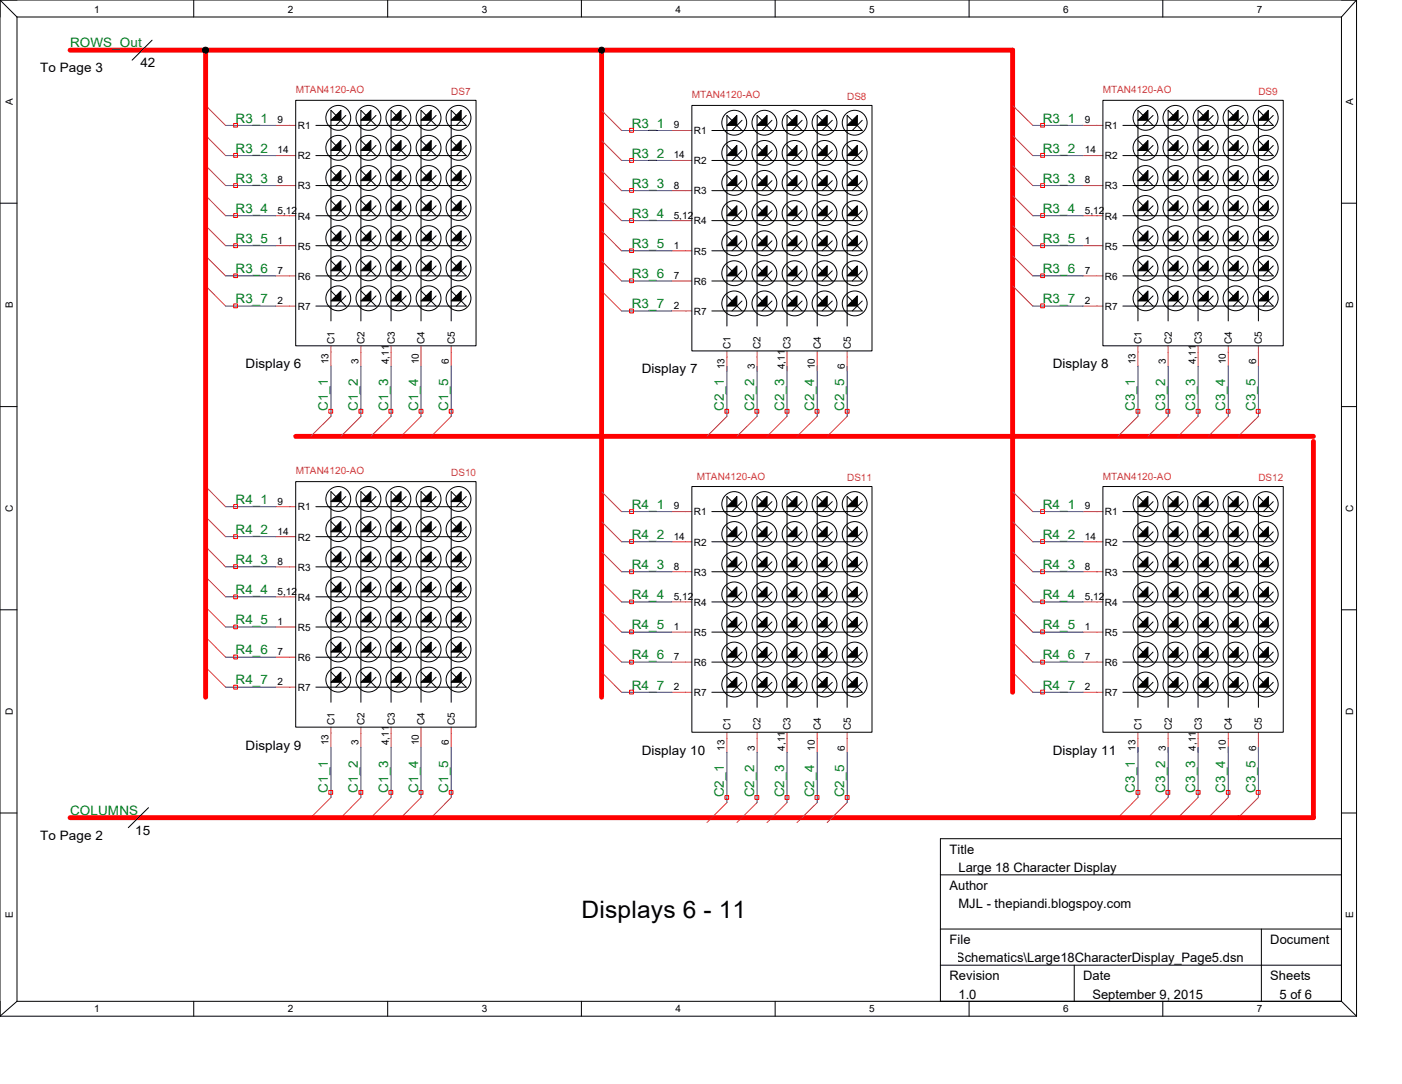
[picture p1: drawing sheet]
<svg xmlns="http://www.w3.org/2000/svg" width="279mm" height="216mm" viewBox="0 0 279 216" stroke-linecap="round" stroke-linejoin="round" font-family="sans-serif">
<path d="M14 10h187.8v127.9M41 10v128.9M119.9 10v128.9M58.9 86.9h202.8M261.7 87.9v75h-247.7" fill="none" stroke="#f00" stroke-width=".97"/>
<g fill="none" stroke="#00f" stroke-width=".2">
<path d="M45 25h9.9M45 31h9.9M45 37h9.9M123.9 26h10M123.9 32h10M123.9 38h10M205.8 25h10M205.8 31h10M205.8 37h10M45 43h9.9M45 48.9h9.9M45 54.9h9.9"/>
<path d="M123.9 43.9h10M123.9 50h10M123.9 56h10M205.8 43h10M205.8 48.9h10M205.8 54.9h10M45 61h9.9M66 72.9v10M71.9 72.9v10M77.9 72.9v10M83.9 72.9v10M89.9 72.9v10"/>
<path d="M123.9 61.9h10M144.9 72.9v10M150.9 72.9v10M156.8 72.9v10M162.9 72.9v10M168.8 72.9v10M205.8 61h10M226.8 72.9v10M232.8 72.9v10M238.8 72.9v10M244.8 72.9v10M250.8 72.9v10"/>
<path d="M45 100.9h9.9M45 106.9h9.9M45 112.9h9.9M45 118.9h9.9M123.9 101.9h10M123.9 107.9h10M123.9 113.9h10M123.9 119.9h10M205.8 101.9h10M205.8 107.9h10M205.8 113.9h10M205.8 119.9h10"/>
<path d="M45 124.9h9.9M45 130.9h9.9M45 136.9h9.9M123.9 125.9h10M123.9 131.9h10M123.9 137.9h10M205.8 125.9h10M205.8 131.9h10M205.8 137.9h10M66 148.8v10M71.9 148.8v10M77.9 148.8v10"/>
<path d="M83.9 148.8v10M89.9 148.8v10M144.9 149.9v10M150.9 149.9v10M156.8 149.9v10M162.9 149.9v10M168.8 149.9v10M226.8 148.8v10M232.8 148.8v10M238.8 148.8v10M244.8 148.8v10M250.8 148.8v10"/>
</g>
<g fill="none" stroke="#c04040" stroke-width=".2">
<path d="M41 21l4 4M41 27l4 4M41 33l4 4M41 38.9l4 4.1M54.9 25h4M54.9 31h4M54.9 37h4M119.9 22l4 4M119.9 28l4 4M119.9 34l4 4M119.9 40l4 3.9M133.9 26h4"/>
<path d="M133.9 32h4M133.9 38h4M201.8 21l4 4M201.8 27l4 4M201.8 33l4 4M201.8 38.9l4 4.1M215.8 25h4M215.8 31h4M215.8 37h4M41 45l4 3.9M41 51l4 3.9M41 56.9l4 4.1"/>
<path d="M54.9 43h4M54.9 48.9h4M54.9 54.9h4M119.9 46l4 4M119.9 51.9l4 4.1M119.9 58l4 3.9M133.9 43.9h4M133.9 50h4M133.9 56h4M201.8 45l4 3.9M201.8 51l4 3.9M201.8 56.9l4 4.1"/>
<path d="M215.8 43h4M215.8 48.9h4M215.8 54.9h4M54.9 61h4M66 68.9v4M71.9 68.9v4M77.9 68.9v4M83.9 68.9v4M89.9 68.9v4M133.9 61.9h4M144.9 69.9v4M150.9 69.9v4"/>
<path d="M156.8 69.9v4M162.9 69.9v4M168.8 69.9v4M215.8 61h4M226.8 68.9v4M232.8 68.9v4M238.8 68.9v4M244.8 68.9v4M250.8 68.9v4M41 96.9l4 4M66 82.9l-4.1 4M71.9 82.9l-4 4"/>
<path d="M77.9 82.9l-4 4M83.9 82.9l-4 4M89.9 82.9l-4 4M119.9 97.9l4 4M144.9 82.9l-4 4M150.9 82.9l-4 4M156.8 82.9l-3.9 4M162.9 82.9l-4.1 4M168.8 82.9l-4 4M201.8 97.9l4 4M226.8 82.9l-4 4M232.8 82.9l-4 4"/>
<path d="M238.8 82.9l-4 4M244.8 82.9l-4 4M250.8 82.9l-4 4M41 102.9l4 4M41 108.9l4 4M41 114.9l4 4M54.9 100.9h4M54.9 106.9h4M54.9 112.9h4M54.9 118.9h4M119.9 103.9l4 4M119.9 109.9l4 4"/>
<path d="M119.9 115.9l4 4M133.9 101.9h4M133.9 107.9h4M133.9 113.9h4M133.9 119.9h4M201.8 103.9l4 4M201.8 109.9l4 4M201.8 115.9l4 4M215.8 101.9h4M215.8 107.9h4M215.8 113.9h4M215.8 119.9h4"/>
<path d="M41 120.9l4 4M41 126.9l4 4M41 132.9l4 4M54.9 124.9h4M54.9 130.9h4M54.9 136.9h4M119.9 121.9l4 4M119.9 127.9l4 4M119.9 133.9l4 4M133.9 125.9h4M133.9 131.9h4M133.9 137.9h4"/>
<path d="M201.8 121.9l4 4M201.8 127.9l4 4M201.8 133.9l4 4M215.8 125.9h4M215.8 131.9h4M215.8 137.9h4M66 158.8l-4.1 4.1M66 144.9v3.9M71.9 158.8l-4 4.1M71.9 144.9v3.9M77.9 158.8l-4 4.1M77.9 144.9v3.9"/>
<path d="M83.9 158.8l-4 4.1M83.9 144.9v3.9M89.9 158.8l-4 4.1M89.9 144.9v3.9M144.9 145.9v4M144.9 159.9l-4 3.9M150.9 145.9v4M150.9 159.9l-4 3.9M156.8 145.9v4M156.8 159.9l-3.9 3.9M162.9 145.9v4M162.9 159.9l-4.1 3.9"/>
<path d="M168.8 145.9v4M168.8 159.9l-4 3.9M226.8 145.9v4M226.8 158.8l-4 4.1M232.8 145.9v4M232.8 158.8l-4 4.1M238.8 145.9v4M238.8 158.8l-4 4.1M244.8 145.9v4M244.8 158.8l-4 4.1M250.8 145.9v4M250.8 158.8l-4 4.1"/>
</g>
<g fill="none" stroke="#f00" stroke-width=".2">
<path d="M46.6 24.6h.7v.7h-.7zM46.6 30.6h.7v.7h-.7zM46.6 36.6h.7v.7h-.7zM125.5 25.6h.7v.7h-.7zM125.5 31.6h.7v.7h-.7zM125.5 37.5h.7v.8h-.7zM207.4 24.6h.8v.7h-.8zM207.4 30.6h.8v.7h-.8zM207.4 36.6h.8v.7h-.8zM46.6 42.5h.7v.8h-.7zM46.6 48.6h.7v.7h-.7zM46.6 54.6h.7v.7h-.7z"/>
<path d="M125.5 43.6h.7v.7h-.7zM125.5 49.6h.7v.7h-.7zM125.5 55.5h.7v.8h-.7zM207.4 42.5h.8v.8h-.8zM207.4 48.6h.8v.7h-.8zM207.4 54.6h.8v.7h-.8zM46.6 60.5h.7v.8h-.7zM125.5 61.6h.7v.7h-.7zM207.4 60.5h.8v.8h-.8zM65.5 81.5h.8v.8h-.8zM71.5 81.5h.8v.8h-.8zM77.5 81.5h.8v.8h-.8z"/>
<path d="M83.5 81.5h.8v.8h-.8zM89.5 81.5h.8v.8h-.8zM144.5 81.5h.7v.8h-.7zM150.5 81.5h.7v.8h-.7zM156.5 81.5h.7v.8h-.7zM162.4 81.5h.8v.8h-.8zM168.4 81.5h.8v.8h-.8zM226.4 81.5h.8v.8h-.8zM232.4 81.5h.7v.8h-.7zM238.4 81.5h.7v.8h-.7zM244.4 81.5h.7v.8h-.7zM250.4 81.5h.7v.8h-.7z"/>
<path d="M46.6 100.5h.7v.8h-.7zM46.6 106.5h.7v.8h-.7zM46.6 112.5h.7v.7h-.7zM46.6 118.5h.7v.8h-.7zM125.5 101.5h.7v.8h-.7zM125.5 107.5h.7v.7h-.7zM125.5 113.5h.7v.8h-.7zM125.5 119.5h.7v.7h-.7zM207.4 101.5h.8v.8h-.8zM207.4 107.5h.8v.7h-.8zM207.4 113.5h.8v.8h-.8zM207.4 119.5h.8v.7h-.8z"/>
<path d="M46.6 124.5h.7v.7h-.7zM46.6 130.5h.7v.7h-.7zM46.6 136.5h.7v.7h-.7zM125.5 125.5h.7v.7h-.7zM125.5 131.5h.7v.7h-.7zM125.5 137.5h.7v.7h-.7zM207.4 125.5h.8v.7h-.8zM207.4 131.5h.8v.7h-.8zM207.4 137.5h.8v.7h-.8zM65.5 157.4h.8v.8h-.8zM71.5 157.4h.8v.8h-.8zM77.5 157.4h.8v.8h-.8z"/>
<path d="M83.5 157.4h.8v.8h-.8zM89.5 157.4h.8v.8h-.8zM144.5 158.5h.7v.7h-.7zM150.5 158.5h.7v.7h-.7zM156.5 158.5h.7v.7h-.7zM162.4 158.5h.8v.7h-.8zM168.4 158.5h.8v.7h-.8zM226.4 157.4h.8v.8h-.8zM232.4 157.4h.7v.8h-.7zM238.4 157.4h.7v.8h-.7zM244.4 157.4h.7v.8h-.7zM250.4 157.4h.7v.8h-.7z"/>
</g>
<g fill="none" stroke="#000" stroke-width=".2">
<path d="M0 0h270.3M0 0v202.4M0 0l3.4 3.4M3.4 3.4h263.9M3.4 3.4v196M30.3 8l-4 4M38.6 0v3.4M58.9 20h36v48.9h-36zM77.3 0v3.4M115.9 0v3.4M154.5 0v3.4M193.1 0v3.4"/>
<path d="M219.8 20h35.9v48.9h-35.9zM231.7 0v3.4M267.3 3.4v196M270.3 0v202.4M270.3 0l-3 3.4M62.9 25h30l-3-3v41.9M66 28l2.9 3M66 34l2.9 3M66 40l2.9 3M68.9 25l-2.9-3v41.9M68.9 23l-2 2M68.9 29l-2 2"/>
<path d="M68.9 35l-2 2M71.9 28l3 3M71.9 34l3 3M71.9 40l3 3M74.9 25l-3-3v41.9M74.9 23l-2 2M74.9 35l-2 2M74.9 29l-2 2M77.9 28l3 3M77.9 34l3 3M77.9 40l3 3M80.9 25l-3-3v41.9"/>
<path d="M80.9 23l-2 2M80.9 29l-2 2M80.9 35l-2 2M83.9 34l3 3M83.9 28l3 3M83.9 40l3 3M86.9 25l-3-3v41.9M86.9 23l-2 2M86.9 29l-2 2M86.9 35l-2 2M89.9 34l3 3h-30M89.9 28l3 3h-30"/>
<path d="M89.9 40l3 3h-30M92.9 23l-2 2M92.9 29l-2 2M92.9 35l-2 2M137.9 21h35.9v48.9h-35.9zM141.9 26h29.9l-3-3v41.9M144.9 29l3 3M144.9 35l3 3M147.9 26l-3-3v41.9M147.9 24l-2 2M147.9 30l-2 2M147.9 36l-2 2"/>
<path d="M150.9 29l2.9 3M150.9 35l2.9 3M153.8 26l-2.9-3v41.9M153.8 24l-2 2M153.8 36l-2 2M153.8 30l-2 2M156.8 35l3.1 3M156.8 29l3.1 3M159.9 26l-3.1-3v41.9M159.9 24l-2 2M159.9 30l-2 2M159.9 36l-2 2"/>
<path d="M162.9 35l3 3M162.9 29l3 3M165.9 26l-3-3v41.9M165.9 24l-2.1 2M165.9 30l-2.1 2M165.9 36l-2.1 2M168.8 35l3 3h-29.9M168.8 29l3 3h-29.9M171.8 24l-2 2M171.8 30l-2 2M171.8 36l-2 2M223.8 25h29.9l-2.9-3v41.9"/>
<path d="M226.8 28l3 3M226.8 34l3 3M226.8 40l3 3M229.8 25l-3-3v41.9M229.8 23l-2 2M229.8 35l-2 2M229.8 29l-2 2M232.8 28l3 3M232.8 34l3 3M232.8 40l3 3M235.8 25l-3-3v41.9M235.8 23l-2 2"/>
<path d="M235.8 29l-2 2M235.8 35l-2 2M238.8 40l3 3M238.8 28l3 3M238.8 34l3 3M241.8 25l-3-3v41.9M241.8 23l-2 2M241.8 35l-2 2M241.8 29l-2 2M244.8 34l3 3M244.8 28l3 3M244.8 40l3 3"/>
<path d="M247.8 25l-3-3v41.9M247.8 23l-2 2M247.8 29l-2 2M247.8 35l-2 2M250.8 28l2.9 3h-29.9M250.8 34l2.9 3h-29.9M250.8 40l2.9 3h-29.9M253.7 23l-1.9 2M253.7 29l-1.9 2M253.7 35l-1.9 2M0 40.5h3.4M66 46l2.9 2.9"/>
<path d="M66 51.9l2.9 3M66 58l2.9 3M68.9 41l-2 2M68.9 46.9l-2 2M68.9 53l-2 1.9M68.9 58.9l-2 2.1M71.9 51.9l3 3M71.9 46l3 2.9M71.9 58l3 3M74.9 41l-2 2M74.9 46.9l-2 2M74.9 53l-2 1.9"/>
<path d="M74.9 58.9l-2 2.1M77.9 58l3 3M77.9 46l3 2.9M77.9 51.9l3 3M80.9 41l-2 2M80.9 46.9l-2 2M80.9 58.9l-2 2.1M80.9 53l-2 1.9M83.9 51.9l3 3M83.9 46l3 2.9M83.9 58l3 3M86.9 41l-2 2"/>
<path d="M86.9 46.9l-2 2M86.9 53l-2 1.9M86.9 58.9l-2 2.1M89.9 58l3 3h-30M89.9 46l3 2.9h-30M89.9 51.9l3 3h-30M92.9 41l-2 2M92.9 46.9l-2 2M92.9 53l-2 1.9M92.9 58.9l-2 2.1M144.9 41l3 2.9M144.9 46.9l3 3.1"/>
<path d="M144.9 53l3 3M144.9 58.9l3 3M147.9 42l-2 1.9M147.9 48l-2 2M147.9 59.9l-2 2M147.9 53.9l-2 2.1M150.9 41l2.9 2.9M150.9 46.9l2.9 3.1M150.9 53l2.9 3M150.9 58.9l2.9 3M153.8 42l-2 1.9M153.8 48l-2 2"/>
<path d="M153.8 53.9l-2 2.1M153.8 59.9l-2 2M156.8 46.9l3.1 3.1M156.8 41l3.1 2.9M156.8 53l3.1 3M156.8 58.9l3.1 3M159.9 48l-2 2M159.9 42l-2 1.9M159.9 59.9l-2 2M159.9 53.9l-2 2.1M162.9 41l3 2.9M162.9 46.9l3 3.1"/>
<path d="M162.9 53l3 3M162.9 58.9l3 3M165.9 42l-2.1 1.9M165.9 48l-2.1 2M165.9 53.9l-2.1 2.1M165.9 59.9l-2.1 2M168.8 41l3 2.9h-29.9M168.8 46.9l3 3.1h-29.9M168.8 53l3 3h-29.9M168.8 58.9l3 3h-29.9M171.8 42l-2 1.9M171.8 48l-2 2"/>
<path d="M171.8 53.9l-2 2.1M171.8 59.9l-2 2M226.8 46l3 2.9M226.8 51.9l3 3M226.8 58l3 3M229.8 46.9l-2 2M229.8 41l-2 2M229.8 53l-2 1.9M229.8 58.9l-2 2.1M232.8 46l3 2.9M232.8 58l3 3M232.8 51.9l3 3"/>
<path d="M235.8 41l-2 2M235.8 46.9l-2 2M235.8 53l-2 1.9M235.8 58.9l-2 2.1M238.8 51.9l3 3M238.8 46l3 2.9M238.8 58l3 3M241.8 46.9l-2 2M241.8 41l-2 2M241.8 53l-2 1.9M241.8 58.9l-2 2.1M244.8 51.9l3 3"/>
<path d="M244.8 46l3 2.9M244.8 58l3 3M247.8 41l-2 2M247.8 46.9l-2 2M247.8 53l-2 1.9M247.8 58.9l-2 2.1M250.8 46l2.9 2.9h-29.9M250.8 51.9l2.9 3h-29.9M250.8 58l2.9 3h-29.9M253.7 41l-1.9 2M253.7 46.9l-1.9 2M253.7 53l-1.9 1.9"/>
<path d="M253.7 58.9l-1.9 2.1M267.3 40.5h3M0 81h3.4M58.9 95.9h36v48.9h-36zM68.9 98.9l-2 2M74.9 98.9l-2 2M80.9 98.9l-2 2M86.9 98.9l-2 2M92.9 98.9l-2 2M137.9 96.9h35.9v48.9h-35.9zM147.9 99.9l-2 2M153.8 99.9l-2 2"/>
<path d="M159.9 99.9l-2 2M165.9 99.9l-2.1 2M171.8 99.9l-2 2M219.8 96.9h35.9v48.9h-35.9zM229.8 99.9l-2 2M235.8 99.9l-2 2M241.8 99.9l-2 2M247.8 99.9l-2 2M253.7 99.9l-1.9 2M267.3 81h3M62.9 100.9h30l-3-3v42M66 103.9l2.9 3"/>
<path d="M66 109.9l2.9 3M66 115.9l2.9 3M68.9 100.9l-2.9-3v42M68.9 110.9l-2 2M68.9 104.9l-2 2M68.9 116.9l-2 2M71.9 103.9l3 3M71.9 109.9l3 3M71.9 115.9l3 3M74.9 100.9l-3-3v42M74.9 104.9l-2 2M74.9 116.9l-2 2"/>
<path d="M74.9 110.9l-2 2M77.9 103.9l3 3M77.9 109.9l3 3M77.9 115.9l3 3M80.9 100.9l-3-3v42M80.9 104.9l-2 2M80.9 110.9l-2 2M80.9 116.9l-2 2M83.9 103.9l3 3M83.9 109.9l3 3M83.9 115.9l3 3M86.9 100.9l-3-3v42"/>
<path d="M86.9 104.9l-2 2M86.9 110.9l-2 2M86.9 116.9l-2 2M89.9 103.9l3 3h-30M89.9 109.9l3 3h-30M89.9 115.9l3 3h-30M92.9 104.9l-2 2M92.9 110.9l-2 2M92.9 116.9l-2 2M141.9 101.9h29.9l-3-3v42M144.9 104.9l3 3M144.9 110.9l3 3"/>
<path d="M144.9 116.9l3 3M147.9 101.9l-3-3v42M147.9 111.9l-2 2M147.9 105.9l-2 2M147.9 117.9l-2 2M150.9 110.9l2.9 3M150.9 104.9l2.9 3M150.9 116.9l2.9 3M153.8 101.9l-2.9-3v42M153.8 105.9l-2 2M153.8 117.9l-2 2M153.8 111.9l-2 2"/>
<path d="M156.8 116.9l3.1 3M156.8 104.9l3.1 3M156.8 110.9l3.1 3M159.9 101.9l-3.1-3v42M159.9 111.9l-2 2M159.9 105.9l-2 2M159.9 117.9l-2 2M162.9 104.9l3 3M162.9 110.9l3 3M162.9 116.9l3 3M165.9 101.9l-3-3v42M165.9 105.9l-2.1 2"/>
<path d="M165.9 111.9l-2.1 2M165.9 117.9l-2.1 2M168.8 104.9l3 3h-29.9M168.8 110.9l3 3h-29.9M168.8 116.9l3 3h-29.9M171.8 105.9l-2 2M171.8 111.9l-2 2M171.8 117.9l-2 2M223.8 101.9h29.9l-2.9-3v42M226.8 104.9l3 3M226.8 110.9l3 3M226.8 116.9l3 3"/>
<path d="M229.8 101.9l-3-3v42M229.8 111.9l-2 2M229.8 117.9l-2 2M229.8 105.9l-2 2M232.8 104.9l3 3M232.8 110.9l3 3M232.8 116.9l3 3M235.8 101.9l-3-3v42M235.8 105.9l-2 2M235.8 111.9l-2 2M235.8 117.9l-2 2M238.8 116.9l3 3"/>
<path d="M238.8 104.9l3 3M238.8 110.9l3 3M241.8 101.9l-3-3v42M241.8 105.9l-2 2M241.8 111.9l-2 2M241.8 117.9l-2 2M244.8 104.9l3 3M244.8 116.9l3 3M244.8 110.9l3 3M247.8 101.9l-3-3v42M247.8 105.9l-2 2M247.8 111.9l-2 2"/>
<path d="M247.8 117.9l-2 2M250.8 104.9l2.9 3h-29.9M250.8 110.9l2.9 3h-29.9M250.8 116.9l2.9 3h-29.9M253.7 105.9l-1.9 2M253.7 111.9l-1.9 2M253.7 117.9l-1.9 2M0 121.5h3.4M66 121.9l2.9 3M66 127.9l2.9 3M66 133.9l2.9 3M68.9 122.9l-2 2"/>
<path d="M68.9 134.9l-2 2M68.9 128.9l-2 2M71.9 121.9l3 3M71.9 127.9l3 3M71.9 133.9l3 3M74.9 122.9l-2 2M74.9 134.9l-2 2M74.9 128.9l-2 2M77.9 127.9l3 3M77.9 121.9l3 3M77.9 133.9l3 3M80.9 128.9l-2 2"/>
<path d="M80.9 122.9l-2 2M80.9 134.9l-2 2M83.9 121.9l3 3M83.9 133.9l3 3M83.9 127.9l3 3M86.9 122.9l-2 2M86.9 128.9l-2 2M86.9 134.9l-2 2M89.9 127.9l3 3h-30M89.9 121.9l3 3h-30M89.9 133.9l3 3h-30M92.9 122.9l-2 2"/>
<path d="M92.9 128.9l-2 2M92.9 134.9l-2 2M144.9 122.9l3 3M144.9 128.9l3 3M144.9 134.9l3 3M147.9 129.9l-2 2M147.9 135.9l-2 2M147.9 123.9l-2 2M150.9 122.9l2.9 3M150.9 128.9l2.9 3M150.9 134.9l2.9 3M153.8 129.9l-2 2"/>
<path d="M153.8 135.9l-2 2M153.8 123.9l-2 2M156.8 134.9l3.1 3M156.8 122.9l3.1 3M156.8 128.9l3.1 3M159.9 129.9l-2 2M159.9 123.9l-2 2M159.9 135.9l-2 2M162.9 122.9l3 3M162.9 134.9l3 3M162.9 128.9l3 3M165.9 123.9l-2.1 2"/>
<path d="M165.9 129.9l-2.1 2M165.9 135.9l-2.1 2M168.8 122.9l3 3h-29.9M168.8 134.9l3 3h-29.9M168.8 128.9l3 3h-29.9M171.8 123.9l-2 2M171.8 129.9l-2 2M171.8 135.9l-2 2M226.8 122.9l3 3M226.8 128.9l3 3M226.8 134.9l3 3M229.8 129.9l-2 2"/>
<path d="M229.8 135.9l-2 2M229.8 123.9l-2 2M232.8 122.9l3 3M232.8 128.9l3 3M232.8 134.9l3 3M235.8 123.9l-2 2M235.8 129.9l-2 2M235.8 135.9l-2 2M238.8 134.9l3 3M238.8 122.9l3 3M238.8 128.9l3 3M241.8 129.9l-2 2"/>
<path d="M241.8 123.9l-2 2M241.8 135.9l-2 2M244.8 128.9l3 3M244.8 122.9l3 3M244.8 134.9l3 3M247.8 123.9l-2 2M247.8 129.9l-2 2M247.8 135.9l-2 2M250.8 122.9l2.9 3h-29.9M250.8 128.9l2.9 3h-29.9M250.8 134.9l2.9 3h-29.9M253.7 123.9l-1.9 2"/>
<path d="M253.7 129.9l-1.9 2M253.7 135.9l-1.9 2M267.3 121.5h3M0 161.9h3.4M29.6 160.9l-4 3.9M187.4 174.2h79.9M267.3 167h-79.9v32.4M267.3 161.9h3M3.4 199.4h263.9M3.4 199.4l-3.4 3M38.6 199.4v3M77.3 199.4v3"/>
<path d="M115.9 199.4v3M154.5 199.4v3M187.4 185h79.9M187.4 192.2h79.9M193.1 199.4v3M214.1 192.2v7.2M231.7 199.4v3M251.4 185v14.4M267.3 199.4l3 3M0 202.4h270.3"/>
<circle cx="67.4" cy="35.5" r="2.48"/>
<circle cx="67.4" cy="23.5" r="2.48"/>
<circle cx="67.4" cy="29.4" r="2.48"/>
<circle cx="73.4" cy="23.5" r="2.48"/>
<circle cx="73.4" cy="29.4" r="2.48"/>
<circle cx="73.4" cy="35.5" r="2.48"/>
<circle cx="79.4" cy="29.4" r="2.48"/>
<circle cx="79.4" cy="35.5" r="2.48"/>
<circle cx="79.4" cy="23.5" r="2.48"/>
<circle cx="85.4" cy="29.4" r="2.48"/>
<circle cx="85.4" cy="35.5" r="2.48"/>
<circle cx="85.4" cy="23.5" r="2.48"/>
<circle cx="91.4" cy="23.5" r="2.48"/>
<circle cx="91.4" cy="29.4" r="2.48"/>
<circle cx="91.4" cy="35.5" r="2.48"/>
<circle cx="146.3" cy="30.5" r="2.48"/>
<circle cx="146.3" cy="36.4" r="2.48"/>
<circle cx="146.3" cy="24.4" r="2.48"/>
<circle cx="152.3" cy="36.4" r="2.48"/>
<circle cx="152.3" cy="30.5" r="2.48"/>
<circle cx="152.3" cy="24.4" r="2.48"/>
<circle cx="158.3" cy="30.5" r="2.48"/>
<circle cx="158.3" cy="36.4" r="2.48"/>
<circle cx="158.3" cy="24.4" r="2.48"/>
<circle cx="164.3" cy="24.4" r="2.48"/>
<circle cx="164.3" cy="36.4" r="2.48"/>
<circle cx="164.3" cy="30.5" r="2.48"/>
<circle cx="170.3" cy="36.4" r="2.48"/>
<circle cx="170.3" cy="30.5" r="2.48"/>
<circle cx="170.3" cy="24.4" r="2.48"/>
<circle cx="228.3" cy="29.4" r="2.48"/>
<circle cx="228.3" cy="23.5" r="2.48"/>
<circle cx="228.3" cy="35.5" r="2.48"/>
<circle cx="234.3" cy="29.4" r="2.48"/>
<circle cx="234.3" cy="35.5" r="2.48"/>
<circle cx="234.3" cy="23.5" r="2.48"/>
<circle cx="240.3" cy="23.5" r="2.48"/>
<circle cx="240.3" cy="29.4" r="2.48"/>
<circle cx="240.3" cy="35.5" r="2.48"/>
<circle cx="246.2" cy="29.4" r="2.48"/>
<circle cx="246.2" cy="35.5" r="2.48"/>
<circle cx="246.2" cy="23.5" r="2.48"/>
<circle cx="252.2" cy="23.5" r="2.48"/>
<circle cx="252.2" cy="29.4" r="2.48"/>
<circle cx="252.2" cy="35.5" r="2.48"/>
<circle cx="67.4" cy="59.4" r="2.48"/>
<circle cx="67.4" cy="41.4" r="2.48"/>
<circle cx="67.4" cy="47.4" r="2.48"/>
<circle cx="67.4" cy="53.4" r="2.48"/>
<circle cx="73.4" cy="59.4" r="2.48"/>
<circle cx="73.4" cy="47.4" r="2.48"/>
<circle cx="73.4" cy="41.4" r="2.48"/>
<circle cx="73.4" cy="53.4" r="2.48"/>
<circle cx="79.4" cy="59.4" r="2.48"/>
<circle cx="79.4" cy="41.4" r="2.48"/>
<circle cx="79.4" cy="47.4" r="2.48"/>
<circle cx="79.4" cy="53.4" r="2.48"/>
<circle cx="85.4" cy="53.4" r="2.48"/>
<circle cx="85.4" cy="47.4" r="2.48"/>
<circle cx="85.4" cy="41.4" r="2.48"/>
<circle cx="85.4" cy="59.4" r="2.48"/>
<circle cx="91.4" cy="47.4" r="2.48"/>
<circle cx="91.4" cy="41.4" r="2.48"/>
<circle cx="91.4" cy="53.4" r="2.48"/>
<circle cx="91.4" cy="59.4" r="2.48"/>
<circle cx="146.3" cy="42.4" r="2.48"/>
<circle cx="146.3" cy="54.4" r="2.48"/>
<circle cx="146.3" cy="48.5" r="2.48"/>
<circle cx="152.3" cy="42.4" r="2.48"/>
<circle cx="152.3" cy="48.5" r="2.48"/>
<circle cx="152.3" cy="54.4" r="2.48"/>
<circle cx="158.3" cy="42.4" r="2.48"/>
<circle cx="158.3" cy="54.4" r="2.48"/>
<circle cx="158.3" cy="48.5" r="2.48"/>
<circle cx="164.3" cy="42.4" r="2.48"/>
<circle cx="164.3" cy="54.4" r="2.48"/>
<circle cx="164.3" cy="48.5" r="2.48"/>
<circle cx="170.3" cy="54.4" r="2.48"/>
<circle cx="170.3" cy="42.4" r="2.48"/>
<circle cx="170.3" cy="48.5" r="2.48"/>
<circle cx="228.3" cy="47.4" r="2.48"/>
<circle cx="228.3" cy="41.4" r="2.48"/>
<circle cx="228.3" cy="53.4" r="2.48"/>
<circle cx="228.3" cy="59.4" r="2.48"/>
<circle cx="234.3" cy="47.4" r="2.48"/>
<circle cx="234.3" cy="53.4" r="2.48"/>
<circle cx="234.3" cy="41.4" r="2.48"/>
<circle cx="234.3" cy="59.4" r="2.48"/>
<circle cx="240.3" cy="47.4" r="2.48"/>
<circle cx="240.3" cy="53.4" r="2.48"/>
<circle cx="240.3" cy="41.4" r="2.48"/>
<circle cx="240.3" cy="59.4" r="2.48"/>
<circle cx="246.2" cy="59.4" r="2.48"/>
<circle cx="246.2" cy="47.4" r="2.48"/>
<circle cx="246.2" cy="53.4" r="2.48"/>
<circle cx="246.2" cy="41.4" r="2.48"/>
<circle cx="252.2" cy="41.4" r="2.48"/>
<circle cx="252.2" cy="53.4" r="2.48"/>
<circle cx="252.2" cy="59.4" r="2.48"/>
<circle cx="252.2" cy="47.4" r="2.48"/>
<circle cx="146.3" cy="60.4" r="2.48"/>
<circle cx="152.3" cy="60.4" r="2.48"/>
<circle cx="158.3" cy="60.4" r="2.48"/>
<circle cx="164.3" cy="60.4" r="2.48"/>
<circle cx="170.3" cy="60.4" r="2.48"/>
<circle cx="67.4" cy="99.4" r="2.48"/>
<circle cx="73.4" cy="99.4" r="2.48"/>
<circle cx="79.4" cy="99.4" r="2.48"/>
<circle cx="85.4" cy="99.4" r="2.48"/>
<circle cx="91.4" cy="99.4" r="2.48"/>
<circle cx="67.4" cy="117.4" r="2.48"/>
<circle cx="67.4" cy="105.4" r="2.48"/>
<circle cx="67.4" cy="111.4" r="2.48"/>
<circle cx="73.4" cy="105.4" r="2.48"/>
<circle cx="73.4" cy="111.4" r="2.48"/>
<circle cx="73.4" cy="117.4" r="2.48"/>
<circle cx="79.4" cy="111.4" r="2.48"/>
<circle cx="79.4" cy="117.4" r="2.48"/>
<circle cx="79.4" cy="105.4" r="2.48"/>
<circle cx="85.4" cy="117.4" r="2.48"/>
<circle cx="85.4" cy="111.4" r="2.48"/>
<circle cx="85.4" cy="105.4" r="2.48"/>
<circle cx="91.4" cy="111.4" r="2.48"/>
<circle cx="91.4" cy="117.4" r="2.48"/>
<circle cx="91.4" cy="105.4" r="2.48"/>
<circle cx="146.3" cy="112.4" r="2.48"/>
<circle cx="146.3" cy="106.4" r="2.48"/>
<circle cx="146.3" cy="100.4" r="2.48"/>
<circle cx="146.3" cy="118.4" r="2.48"/>
<circle cx="152.3" cy="100.4" r="2.48"/>
<circle cx="152.3" cy="118.4" r="2.48"/>
<circle cx="152.3" cy="112.4" r="2.48"/>
<circle cx="152.3" cy="106.4" r="2.48"/>
<circle cx="158.3" cy="118.4" r="2.48"/>
<circle cx="158.3" cy="112.4" r="2.48"/>
<circle cx="158.3" cy="100.4" r="2.48"/>
<circle cx="158.3" cy="106.4" r="2.48"/>
<circle cx="164.3" cy="106.4" r="2.48"/>
<circle cx="164.3" cy="112.4" r="2.48"/>
<circle cx="164.3" cy="118.4" r="2.48"/>
<circle cx="164.3" cy="100.4" r="2.48"/>
<circle cx="170.3" cy="118.4" r="2.48"/>
<circle cx="170.3" cy="112.4" r="2.48"/>
<circle cx="170.3" cy="100.4" r="2.48"/>
<circle cx="170.3" cy="106.4" r="2.48"/>
<circle cx="228.3" cy="100.4" r="2.48"/>
<circle cx="228.3" cy="106.4" r="2.48"/>
<circle cx="228.3" cy="112.4" r="2.48"/>
<circle cx="228.3" cy="118.4" r="2.48"/>
<circle cx="234.3" cy="100.4" r="2.48"/>
<circle cx="234.3" cy="112.4" r="2.48"/>
<circle cx="234.3" cy="118.4" r="2.48"/>
<circle cx="234.3" cy="106.4" r="2.48"/>
<circle cx="240.3" cy="100.4" r="2.48"/>
<circle cx="240.3" cy="118.4" r="2.48"/>
<circle cx="240.3" cy="112.4" r="2.48"/>
<circle cx="240.3" cy="106.4" r="2.48"/>
<circle cx="246.2" cy="112.4" r="2.48"/>
<circle cx="246.2" cy="100.4" r="2.48"/>
<circle cx="246.2" cy="106.4" r="2.48"/>
<circle cx="246.2" cy="118.4" r="2.48"/>
<circle cx="252.2" cy="112.4" r="2.48"/>
<circle cx="252.2" cy="100.4" r="2.48"/>
<circle cx="252.2" cy="118.4" r="2.48"/>
<circle cx="252.2" cy="106.4" r="2.48"/>
<circle cx="67.4" cy="135.4" r="2.48"/>
<circle cx="67.4" cy="123.4" r="2.48"/>
<circle cx="67.4" cy="129.3" r="2.48"/>
<circle cx="73.4" cy="123.4" r="2.48"/>
<circle cx="73.4" cy="129.3" r="2.48"/>
<circle cx="73.4" cy="135.4" r="2.48"/>
<circle cx="79.4" cy="135.4" r="2.48"/>
<circle cx="79.4" cy="123.4" r="2.48"/>
<circle cx="79.4" cy="129.3" r="2.48"/>
<circle cx="85.4" cy="135.4" r="2.48"/>
<circle cx="85.4" cy="129.3" r="2.48"/>
<circle cx="85.4" cy="123.4" r="2.48"/>
<circle cx="91.4" cy="135.4" r="2.48"/>
<circle cx="91.4" cy="123.4" r="2.48"/>
<circle cx="91.4" cy="129.3" r="2.48"/>
<circle cx="146.3" cy="124.4" r="2.48"/>
<circle cx="146.3" cy="130.4" r="2.48"/>
<circle cx="146.3" cy="136.3" r="2.48"/>
<circle cx="152.3" cy="124.4" r="2.48"/>
<circle cx="152.3" cy="130.4" r="2.48"/>
<circle cx="152.3" cy="136.3" r="2.48"/>
<circle cx="158.3" cy="130.4" r="2.48"/>
<circle cx="158.3" cy="124.4" r="2.48"/>
<circle cx="158.3" cy="136.3" r="2.48"/>
<circle cx="164.3" cy="124.4" r="2.48"/>
<circle cx="164.3" cy="130.4" r="2.48"/>
<circle cx="164.3" cy="136.3" r="2.48"/>
<circle cx="170.3" cy="130.4" r="2.48"/>
<circle cx="170.3" cy="124.4" r="2.48"/>
<circle cx="170.3" cy="136.3" r="2.48"/>
<circle cx="228.3" cy="130.4" r="2.48"/>
<circle cx="228.3" cy="136.3" r="2.48"/>
<circle cx="228.3" cy="124.4" r="2.48"/>
<circle cx="234.3" cy="124.4" r="2.48"/>
<circle cx="234.3" cy="130.4" r="2.48"/>
<circle cx="234.3" cy="136.3" r="2.48"/>
<circle cx="240.3" cy="136.3" r="2.48"/>
<circle cx="240.3" cy="130.4" r="2.48"/>
<circle cx="240.3" cy="124.4" r="2.48"/>
<circle cx="246.2" cy="124.4" r="2.48"/>
<circle cx="246.2" cy="130.4" r="2.48"/>
<circle cx="246.2" cy="136.3" r="2.48"/>
<circle cx="252.2" cy="130.4" r="2.48"/>
<circle cx="252.2" cy="136.3" r="2.48"/>
<circle cx="252.2" cy="124.4" r="2.48"/>
</g>
<g fill="#000" stroke="#000" stroke-width=".2">
<path d="M67.9 22v2h-1.9zM67.9 28v2h-1.9zM67.9 34v2h-1.9zM73.9 22v2h-2zM73.9 28v2h-2zM73.9 34v2h-2zM79.9 22v2h-2zM79.9 28v2h-2zM79.9 34v2h-2zM83.9 24l2-2v2zM83.9 30l2-2v2zM83.9 36l2-2v2z"/>
<path d="M91.9 22v2h-2zM91.9 28v2h-2zM91.9 34v2h-2zM146.9 23v2h-2zM146.9 29v2h-2zM146.9 35v2h-2zM150.9 25l2-2v2zM152.9 29v2h-2zM150.9 37l2-2v2zM156.8 25l2-2v2zM158.8 29v2h-2zM156.8 37l2-2v2z"/>
<path d="M164.8 23v2h-1.9zM164.8 29v2h-1.9zM164.8 35v2h-1.9zM168.8 25l2.1-2v2zM170.9 29v2h-2.1zM168.8 37l2.1-2v2zM226.8 24l2-2v2zM226.8 30l2-2v2zM228.8 34v2h-2zM234.8 22v2h-2zM234.8 28v2h-2zM234.8 34v2h-2z"/>
<path d="M238.8 24l2-2v2zM238.8 30l2-2v2zM238.8 36l2-2v2zM244.8 24l2-2v2zM244.8 30l2-2v2zM246.8 34v2h-2zM252.8 22v2h-2zM252.8 28v2h-2zM252.8 34v2h-2zM67.9 40v2h-1.9zM67.9 46v2h-1.9zM66 53.9l1.9-2v2z"/>
<path d="M67.9 58v1.9h-1.9zM73.9 40v2h-2zM73.9 46v2h-2zM71.9 53.9l2-2v2zM73.9 58v1.9h-2zM79.9 40v2h-2zM79.9 46v2h-2zM79.9 51.9v2h-2zM79.9 58v1.9h-2zM83.9 42l2-2v2zM83.9 48l2-2v2zM83.9 53.9l2-2v2z"/>
<path d="M83.9 59.9l2-1.9v1.9zM91.9 40v2h-2zM91.9 46v2h-2zM89.9 53.9l2-2v2zM91.9 58v1.9h-2zM146.9 41v2h-2zM146.9 46.9v2h-2zM146.9 53v1.9h-2zM150.9 43l2-2v2zM150.9 48.9l2-2v2zM150.9 54.9l2-1.9v1.9zM156.8 43l2-2v2z"/>
<path d="M156.8 48.9l2-2v2zM156.8 54.9l2-1.9v1.9zM164.8 41v2h-1.9zM164.8 46.9v2h-1.9zM164.8 53v1.9h-1.9zM168.8 43l2.1-2v2zM168.8 48.9l2.1-2v2zM168.8 54.9l2.1-1.9v1.9zM226.8 42l2-2v2zM226.8 48l2-2v2zM226.8 53.9l2-2v2zM226.8 59.9l2-1.9v1.9z"/>
<path d="M234.8 40v2h-2zM234.8 46v2h-2zM234.8 51.9v2h-2zM234.8 58v1.9h-2zM238.8 42l2-2v2zM238.8 48l2-2v2zM238.8 53.9l2-2v2zM238.8 59.9l2-1.9v1.9zM244.8 42l2-2v2zM244.8 48l2-2v2zM244.8 53.9l2-2v2zM244.8 59.9l2-1.9v1.9z"/>
<path d="M252.8 40v2h-2zM252.8 46v2h-2zM252.8 51.9v2h-2zM252.8 58v1.9h-2zM146.9 58.9v2.1h-2zM152.9 58.9v2.1h-2zM158.8 58.9v2.1h-2zM164.8 58.9v2.1h-1.9zM168.8 61l2.1-2.1v2.1zM67.9 97.9v2h-1.9zM73.9 97.9v2h-2zM79.9 97.9v2h-2z"/>
<path d="M83.9 99.9l2-2v2zM91.9 97.9v2h-2zM67.9 103.9v2h-1.9zM67.9 109.9v2h-1.9zM67.9 115.9v2h-1.9zM73.9 103.9v2h-2zM73.9 109.9v2h-2zM73.9 115.9v2h-2zM79.9 103.9v2h-2zM79.9 109.9v2h-2zM79.9 115.9v2h-2zM83.9 105.9l2-2v2z"/>
<path d="M83.9 111.9l2-2v2zM83.9 117.9l2-2v2zM91.9 103.9v2h-2zM91.9 109.9v2h-2zM91.9 115.9v2h-2zM146.9 98.9v2h-2zM146.9 104.9v2h-2zM146.9 110.9v2h-2zM146.9 116.9v2h-2zM152.9 98.9v2h-2zM150.9 106.9l2-2v2zM150.9 112.9l2-2v2z"/>
<path d="M150.9 118.9l2-2v2zM158.8 98.9v2h-2zM156.8 106.9l2-2v2zM156.8 112.9l2-2v2zM156.8 118.9l2-2v2zM164.8 98.9v2h-1.9zM164.8 104.9v2h-1.9zM164.8 110.9v2h-1.9zM164.8 116.9v2h-1.9zM168.8 100.9l2.1-2v2zM168.8 106.9l2.1-2v2zM168.8 112.9l2.1-2v2z"/>
<path d="M168.8 118.9l2.1-2v2zM228.8 98.9v2h-2zM226.8 106.9l2-2v2zM226.8 112.9l2-2v2zM226.8 118.9l2-2v2zM234.8 98.9v2h-2zM234.8 104.9v2h-2zM234.8 110.9v2h-2zM234.8 116.9v2h-2zM238.8 100.9l2-2v2zM238.8 106.9l2-2v2zM238.8 112.9l2-2v2z"/>
<path d="M238.8 118.9l2-2v2zM246.8 98.9v2h-2zM244.8 106.9l2-2v2zM244.8 112.9l2-2v2zM244.8 118.9l2-2v2zM252.8 98.9v2h-2zM252.8 104.9v2h-2zM252.8 110.9v2h-2zM252.8 116.9v2h-2zM66 123.9l1.9-2v2zM67.9 127.9v2h-1.9zM67.9 133.9v2h-1.9z"/>
<path d="M71.9 123.9l2-2v2zM73.9 127.9v2h-2zM73.9 133.9v2h-2zM77.9 123.9l2-2v2zM79.9 127.9v2h-2zM79.9 133.9v2h-2zM83.9 123.9l2-2v2zM83.9 129.9l2-2v2zM83.9 135.9l2-2v2zM89.9 123.9l2-2v2zM91.9 127.9v2h-2zM91.9 133.9v2h-2z"/>
<path d="M146.9 122.9v2h-2zM146.9 128.9v2h-2zM146.9 134.9v2h-2zM150.9 124.9l2-2v2zM152.9 128.9v2h-2zM152.9 134.9v2h-2zM156.8 124.9l2-2v2zM158.8 128.9v2h-2zM158.8 134.9v2h-2zM164.8 122.9v2h-1.9zM164.8 128.9v2h-1.9zM164.8 134.9v2h-1.9z"/>
<path d="M168.8 124.9l2.1-2v2zM168.8 130.9l2.1-2v2zM168.8 136.9l2.1-2v2zM226.8 124.9l2-2v2zM228.8 128.9v2h-2zM228.8 134.9v2h-2zM234.8 122.9v2h-2zM234.8 128.9v2h-2zM234.8 134.9v2h-2zM238.8 124.9l2-2v2zM238.8 130.9l2-2v2zM238.8 136.9l2-2v2z"/>
<path d="M244.8 124.9l2-2v2zM246.8 128.9v2h-2zM246.8 134.9v2h-2zM252.8 122.9v2h-2zM252.8 128.9v2h-2zM252.8 134.9v2h-2z"/>
<circle cx="41" cy="10" r=".61"/>
<circle cx="119.9" cy="10" r=".59"/>
</g>
<text font-size="4.8" x="115.9" y="182.8">Displays 6 - 11</text>
<g font-size="2.6" fill="#008020">
<text x="14" y="9.4">ROWS_Out</text>
<text x="46.9" y="24.4">R3_1</text>
<text x="125.9" y="25.4">R3_1</text>
<text x="207.8" y="24.4">R3_1</text>
<text x="46.9" y="30.4">R3_2</text>
<text x="125.9" y="31.4">R3_2</text>
<text x="207.8" y="30.4">R3_2</text>
<text x="46.9" y="36.4">R3_3</text>
<text x="125.9" y="37.4">R3_3</text>
<text x="207.8" y="36.4">R3_3</text>
<text x="46.9" y="42.4">R3_4</text>
<text x="125.9" y="43.4">R3_4</text>
<text x="207.8" y="42.4">R3_4</text>
<text x="46.9" y="48.4">R3_5</text>
<text x="125.9" y="49.4">R3_5</text>
<text x="207.8" y="48.4">R3_5</text>
<text x="46.9" y="54.4">R3_6</text>
<text x="125.9" y="55.4">R3_6</text>
<text x="207.8" y="54.4">R3_6</text>
<text x="46.9" y="60.4">R3_7</text>
<text x="125.9" y="61.4">R3_7</text>
<text x="207.8" y="60.4">R3_7</text>
<text x="65.4" y="81.9" transform="rotate(-90 65.4 81.9)">C1_1</text>
<text x="71.3" y="81.9" transform="rotate(-90 71.3 81.9)">C1_2</text>
<text x="77.3" y="81.9" transform="rotate(-90 77.3 81.9)">C1_3</text>
<text x="83.3" y="81.9" transform="rotate(-90 83.3 81.9)">C1_4</text>
<text x="89.3" y="81.9" transform="rotate(-90 89.3 81.9)">C1_5</text>
<text x="144.3" y="81.9" transform="rotate(-90 144.3 81.9)">C2_1</text>
<text x="150.3" y="81.9" transform="rotate(-90 150.3 81.9)">C2_2</text>
<text x="156.3" y="81.9" transform="rotate(-90 156.3 81.9)">C2_3</text>
<text x="162.3" y="81.9" transform="rotate(-90 162.3 81.9)">C2_4</text>
<text x="168.2" y="81.9" transform="rotate(-90 168.2 81.9)">C2_5</text>
<text x="226.2" y="81.9" transform="rotate(-90 226.2 81.9)">C3_1</text>
<text x="232.2" y="81.9" transform="rotate(-90 232.2 81.9)">C3_2</text>
<text x="238.2" y="81.9" transform="rotate(-90 238.2 81.9)">C3_3</text>
<text x="244.2" y="81.9" transform="rotate(-90 244.2 81.9)">C3_4</text>
<text x="250.2" y="81.9" transform="rotate(-90 250.2 81.9)">C3_5</text>
<text x="46.9" y="100.4">R4_1</text>
<text x="125.9" y="101.3">R4_1</text>
<text x="207.8" y="101.3">R4_1</text>
<text x="46.9" y="106.3">R4_2</text>
<text x="125.9" y="107.4">R4_2</text>
<text x="207.8" y="107.4">R4_2</text>
<text x="46.9" y="112.4">R4_3</text>
<text x="125.9" y="113.3">R4_3</text>
<text x="207.8" y="113.3">R4_3</text>
<text x="46.9" y="118.3">R4_4</text>
<text x="125.9" y="119.3">R4_4</text>
<text x="207.8" y="119.3">R4_4</text>
<text x="46.9" y="124.3">R4_5</text>
<text x="125.9" y="125.3">R4_5</text>
<text x="207.8" y="125.3">R4_5</text>
<text x="46.9" y="130.3">R4_6</text>
<text x="125.9" y="131.3">R4_6</text>
<text x="207.8" y="131.3">R4_6</text>
<text x="46.9" y="136.3">R4_7</text>
<text x="125.9" y="137.3">R4_7</text>
<text x="207.8" y="137.3">R4_7</text>
<text x="65.4" y="157.9" transform="rotate(-90 65.4 157.9)">C1_1</text>
<text x="71.3" y="157.9" transform="rotate(-90 71.3 157.9)">C1_2</text>
<text x="77.3" y="157.9" transform="rotate(-90 77.3 157.9)">C1_3</text>
<text x="83.3" y="157.9" transform="rotate(-90 83.3 157.9)">C1_4</text>
<text x="89.3" y="157.9" transform="rotate(-90 89.3 157.9)">C1_5</text>
<text x="144.3" y="158.8" transform="rotate(-90 144.3 158.8)">C2_1</text>
<text x="150.3" y="158.8" transform="rotate(-90 150.3 158.8)">C2_2</text>
<text x="156.3" y="158.8" transform="rotate(-90 156.3 158.8)">C2_3</text>
<text x="162.3" y="158.8" transform="rotate(-90 162.3 158.8)">C2_4</text>
<text x="168.2" y="158.8" transform="rotate(-90 168.2 158.8)">C2_5</text>
<text x="226.2" y="157.9" transform="rotate(-90 226.2 157.9)">C3_1</text>
<text x="232.2" y="157.9" transform="rotate(-90 232.2 157.9)">C3_2</text>
<text x="238.2" y="157.9" transform="rotate(-90 238.2 157.9)">C3_3</text>
<text x="244.2" y="157.9" transform="rotate(-90 244.2 157.9)">C3_4</text>
<text x="250.2" y="157.9" transform="rotate(-90 250.2 157.9)">C3_5</text>
<text x="14" y="162.3">COLUMNS</text>
</g>
<g font-size="2.6">
<text x="8" y="14.4">To Page 3</text>
<text x="28" y="13.4">42</text>
<text x="48.9" y="73.4">Display 6</text>
<text x="127.9" y="74.4">Display 7</text>
<text x="209.8" y="73.4">Display 8</text>
<text x="48.9" y="149.3">Display 9</text>
<text x="127.9" y="150.3">Display 10</text>
<text x="209.8" y="150.3">Display 11</text>
<text x="8" y="167.3">To Page 2</text>
<text x="27" y="166.3">15</text>
<text x="189.2" y="170.1">Title</text>
<text x="191" y="173.7">Large 18 Character Display</text>
<text x="189.2" y="177.3">Author</text>
<text x="191" y="180.9">MJL - thepiandi.blogspoy.com</text>
<text x="102.7" y="191.7">D:\Marty\Documents\Ra~Arduino\Large 18 Character Display\DisplayBoard_Schematics\Large18CharacterDisplay_Page5.dsn</text>
<text x="189.2" y="188.1">File</text>
<text x="253.2" y="188.1">Document</text>
<text x="189.2" y="195.3">Revision</text>
<text x="215.9" y="195.3">Date</text>
<text x="253.2" y="195.3">Sheets</text>
<text x="191" y="198.9">1.0</text>
<text x="217.7" y="198.9">September 9, 2015</text>
<text x="255" y="198.9">5 of 6</text>
</g>
<g font-size="2">
<text x="18.8" y="2.6">1</text>
<text x="57.4" y="2.6">2</text>
<text x="96" y="2.6">3</text>
<text x="134.6" y="2.6">4</text>
<text x="173.2" y="2.6">5</text>
<text x="211.9" y="2.6">6</text>
<text x="250.5" y="2.6">7</text>
<text x="2.5" y="20.9" transform="rotate(-90 2.5 20.9)">A</text>
<text x="269.7" y="20.9" transform="rotate(-90 269.7 20.9)">A</text>
<text x="55.3" y="24.6">9</text>
<text x="59.4" y="25.7">R1</text>
<text x="134.3" y="25.6">9</text>
<text x="138.3" y="26.7">R1</text>
<text x="216.2" y="24.6">9</text>
<text x="220.2" y="25.7">R1</text>
<text x="55.3" y="30.6">14</text>
<text x="59.4" y="31.7">R2</text>
<text x="134.3" y="31.5">14</text>
<text x="138.3" y="32.7">R2</text>
<text x="216.2" y="30.6">14</text>
<text x="220.2" y="31.7">R2</text>
<text x="55.3" y="36.5">8</text>
<text x="59.4" y="37.7">R3</text>
<text x="134.3" y="37.5">8</text>
<text x="138.3" y="38.7">R3</text>
<text x="216.2" y="36.5">8</text>
<text x="220.2" y="37.7">R3</text>
<text x="55.3" y="42.5">5,12</text>
<text x="59.4" y="43.7">R4</text>
<text x="134.3" y="43.5">5,12</text>
<text x="138.3" y="44.7">R4</text>
<text x="216.2" y="42.5">5,12</text>
<text x="220.2" y="43.7">R4</text>
<text x="55.3" y="48.5">1</text>
<text x="59.4" y="49.7">R5</text>
<text x="134.3" y="49.5">1</text>
<text x="138.3" y="50.7">R5</text>
<text x="216.2" y="48.5">1</text>
<text x="220.2" y="49.7">R5</text>
<text x="55.3" y="54.5">7</text>
<text x="59.4" y="55.7">R6</text>
<text x="134.3" y="55.5">7</text>
<text x="138.3" y="56.7">R6</text>
<text x="216.2" y="54.5">7</text>
<text x="220.2" y="55.7">R6</text>
<text x="2.5" y="61.4" transform="rotate(-90 2.5 61.4)">B</text>
<text x="55.3" y="60.5">2</text>
<text x="59.4" y="61.7">R7</text>
<text x="134.3" y="61.5">2</text>
<text x="138.3" y="62.7">R7</text>
<text x="216.2" y="60.5">2</text>
<text x="220.2" y="61.7">R7</text>
<text x="269.7" y="61.4" transform="rotate(-90 269.7 61.4)">B</text>
<text x="66.6" y="68.5" transform="rotate(-90 66.6 68.5)">C1</text>
<text x="72.6" y="68.5" transform="rotate(-90 72.6 68.5)">C2</text>
<text x="78.7" y="68.5" transform="rotate(-90 78.7 68.5)">C3</text>
<text x="84.6" y="68.5" transform="rotate(-90 84.6 68.5)">C4</text>
<text x="90.6" y="68.5" transform="rotate(-90 90.6 68.5)">C5</text>
<text x="145.6" y="69.6" transform="rotate(-90 145.6 69.6)">C1</text>
<text x="151.6" y="69.6" transform="rotate(-90 151.6 69.6)">C2</text>
<text x="157.6" y="69.6" transform="rotate(-90 157.6 69.6)">C3</text>
<text x="163.6" y="69.6" transform="rotate(-90 163.6 69.6)">C4</text>
<text x="169.5" y="69.6" transform="rotate(-90 169.5 69.6)">C5</text>
<text x="227.5" y="68.5" transform="rotate(-90 227.5 68.5)">C1</text>
<text x="233.5" y="68.5" transform="rotate(-90 233.5 68.5)">C2</text>
<text x="239.5" y="68.5" transform="rotate(-90 239.5 68.5)">C3</text>
<text x="245.5" y="68.5" transform="rotate(-90 245.5 68.5)">C4</text>
<text x="251.5" y="68.5" transform="rotate(-90 251.5 68.5)">C5</text>
<text x="65.5" y="72.5" transform="rotate(-90 65.5 72.5)">13</text>
<text x="71.5" y="72.5" transform="rotate(-90 71.5 72.5)">3</text>
<text x="77.5" y="72.5" transform="rotate(-90 77.5 72.5)">4,11</text>
<text x="83.4" y="72.5" transform="rotate(-90 83.4 72.5)">10</text>
<text x="89.4" y="72.5" transform="rotate(-90 89.4 72.5)">6</text>
<text x="144.4" y="73.5" transform="rotate(-90 144.4 73.5)">13</text>
<text x="150.4" y="73.5" transform="rotate(-90 150.4 73.5)">3</text>
<text x="156.4" y="73.5" transform="rotate(-90 156.4 73.5)">4,11</text>
<text x="162.4" y="73.5" transform="rotate(-90 162.4 73.5)">10</text>
<text x="168.4" y="73.5" transform="rotate(-90 168.4 73.5)">6</text>
<text x="226.3" y="72.5" transform="rotate(-90 226.3 72.5)">13</text>
<text x="232.3" y="72.5" transform="rotate(-90 232.3 72.5)">3</text>
<text x="238.3" y="72.5" transform="rotate(-90 238.3 72.5)">4,11</text>
<text x="244.3" y="72.5" transform="rotate(-90 244.3 72.5)">10</text>
<text x="250.3" y="72.5" transform="rotate(-90 250.3 72.5)">6</text>
<text x="2.5" y="101.9" transform="rotate(-90 2.5 101.9)">C</text>
<text x="55.3" y="100.5">9</text>
<text x="59.4" y="101.6">R1</text>
<text x="134.3" y="101.5">9</text>
<text x="216.2" y="101.5">9</text>
<text x="269.7" y="101.9" transform="rotate(-90 269.7 101.9)">C</text>
<text x="55.3" y="106.5">14</text>
<text x="59.4" y="107.7">R2</text>
<text x="134.3" y="107.5">14</text>
<text x="138.3" y="102.7">R1</text>
<text x="216.2" y="107.5">14</text>
<text x="220.2" y="102.7">R1</text>
<text x="55.3" y="112.5">8</text>
<text x="59.4" y="113.7">R3</text>
<text x="134.3" y="113.5">8</text>
<text x="138.3" y="108.7">R2</text>
<text x="216.2" y="113.5">8</text>
<text x="220.2" y="108.7">R2</text>
<text x="55.3" y="118.4">5,12</text>
<text x="59.4" y="119.6">R4</text>
<text x="134.3" y="119.5">5,12</text>
<text x="138.3" y="114.6">R3</text>
<text x="216.2" y="119.5">5,12</text>
<text x="220.2" y="114.6">R3</text>
<text x="55.3" y="124.5">1</text>
<text x="59.4" y="125.6">R5</text>
<text x="134.3" y="125.5">1</text>
<text x="138.3" y="120.6">R4</text>
<text x="216.2" y="125.5">1</text>
<text x="220.2" y="120.6">R4</text>
<text x="55.3" y="130.5">7</text>
<text x="59.4" y="131.6">R6</text>
<text x="134.3" y="131.4">7</text>
<text x="138.3" y="126.6">R5</text>
<text x="216.2" y="131.4">7</text>
<text x="220.2" y="126.6">R5</text>
<text x="55.3" y="136.4">2</text>
<text x="59.4" y="137.6">R7</text>
<text x="134.3" y="137.5">2</text>
<text x="138.3" y="132.6">R6</text>
<text x="216.2" y="137.5">2</text>
<text x="220.2" y="132.6">R6</text>
<text x="2.5" y="142.4" transform="rotate(-90 2.5 142.4)">D</text>
<text x="138.3" y="138.6">R7</text>
<text x="220.2" y="138.6">R7</text>
<text x="269.7" y="142.4" transform="rotate(-90 269.7 142.4)">D</text>
<text x="65.5" y="148.5" transform="rotate(-90 65.5 148.5)">13</text>
<text x="66.6" y="144.5" transform="rotate(-90 66.6 144.5)">C1</text>
<text x="71.5" y="148.5" transform="rotate(-90 71.5 148.5)">3</text>
<text x="72.6" y="144.5" transform="rotate(-90 72.6 144.5)">C2</text>
<text x="77.5" y="148.5" transform="rotate(-90 77.5 148.5)">4,11</text>
<text x="78.7" y="144.5" transform="rotate(-90 78.7 144.5)">C3</text>
<text x="83.4" y="148.5" transform="rotate(-90 83.4 148.5)">10</text>
<text x="84.6" y="144.5" transform="rotate(-90 84.6 144.5)">C4</text>
<text x="89.4" y="148.5" transform="rotate(-90 89.4 148.5)">6</text>
<text x="90.6" y="144.5" transform="rotate(-90 90.6 144.5)">C5</text>
<text x="144.4" y="149.5" transform="rotate(-90 144.4 149.5)">13</text>
<text x="145.6" y="145.5" transform="rotate(-90 145.6 145.5)">C1</text>
<text x="150.4" y="149.5" transform="rotate(-90 150.4 149.5)">3</text>
<text x="151.6" y="145.5" transform="rotate(-90 151.6 145.5)">C2</text>
<text x="156.4" y="149.5" transform="rotate(-90 156.4 149.5)">4,11</text>
<text x="157.6" y="145.5" transform="rotate(-90 157.6 145.5)">C3</text>
<text x="162.4" y="149.5" transform="rotate(-90 162.4 149.5)">10</text>
<text x="163.6" y="145.5" transform="rotate(-90 163.6 145.5)">C4</text>
<text x="168.4" y="149.5" transform="rotate(-90 168.4 149.5)">6</text>
<text x="169.5" y="145.5" transform="rotate(-90 169.5 145.5)">C5</text>
<text x="226.3" y="149.5" transform="rotate(-90 226.3 149.5)">13</text>
<text x="227.5" y="145.5" transform="rotate(-90 227.5 145.5)">C1</text>
<text x="232.3" y="149.5" transform="rotate(-90 232.3 149.5)">3</text>
<text x="233.5" y="145.5" transform="rotate(-90 233.5 145.5)">C2</text>
<text x="238.3" y="149.5" transform="rotate(-90 238.3 149.5)">4,11</text>
<text x="239.5" y="145.5" transform="rotate(-90 239.5 145.5)">C3</text>
<text x="244.3" y="149.5" transform="rotate(-90 244.3 149.5)">10</text>
<text x="245.5" y="145.5" transform="rotate(-90 245.5 145.5)">C4</text>
<text x="250.3" y="149.5" transform="rotate(-90 250.3 149.5)">6</text>
<text x="251.5" y="145.5" transform="rotate(-90 251.5 145.5)">C5</text>
<text x="2.5" y="182.8" transform="rotate(-90 2.5 182.8)">E</text>
<text x="269.7" y="182.8" transform="rotate(-90 269.7 182.8)">E</text>
<text x="18.8" y="201.6">1</text>
<text x="57.4" y="201.6">2</text>
<text x="96" y="201.6">3</text>
<text x="134.6" y="201.6">4</text>
<text x="173.2" y="201.6">5</text>
<text x="211.9" y="201.6">6</text>
<text x="250.5" y="201.6">7</text>
</g>
<g font-size="2" fill="#c04040">
<text x="58.9" y="18.5">MTAN4120-AO</text>
<text x="89.9" y="19">DS7</text>
<text x="137.9" y="19.6">MTAN4120-AO</text>
<text x="168.8" y="19.9">DS8</text>
<text x="219.8" y="18.5">MTAN4120-AO</text>
<text x="250.8" y="19">DS9</text>
<text x="58.9" y="94.5">MTAN4120-AO</text>
<text x="89.9" y="94.9">DS10</text>
<text x="138.9" y="95.5">MTAN4120-AO</text>
<text x="168.8" y="95.9">DS11</text>
<text x="219.8" y="95.5">MTAN4120-AO</text>
<text x="250.8" y="95.9">DS12</text>
</g>
</svg>
